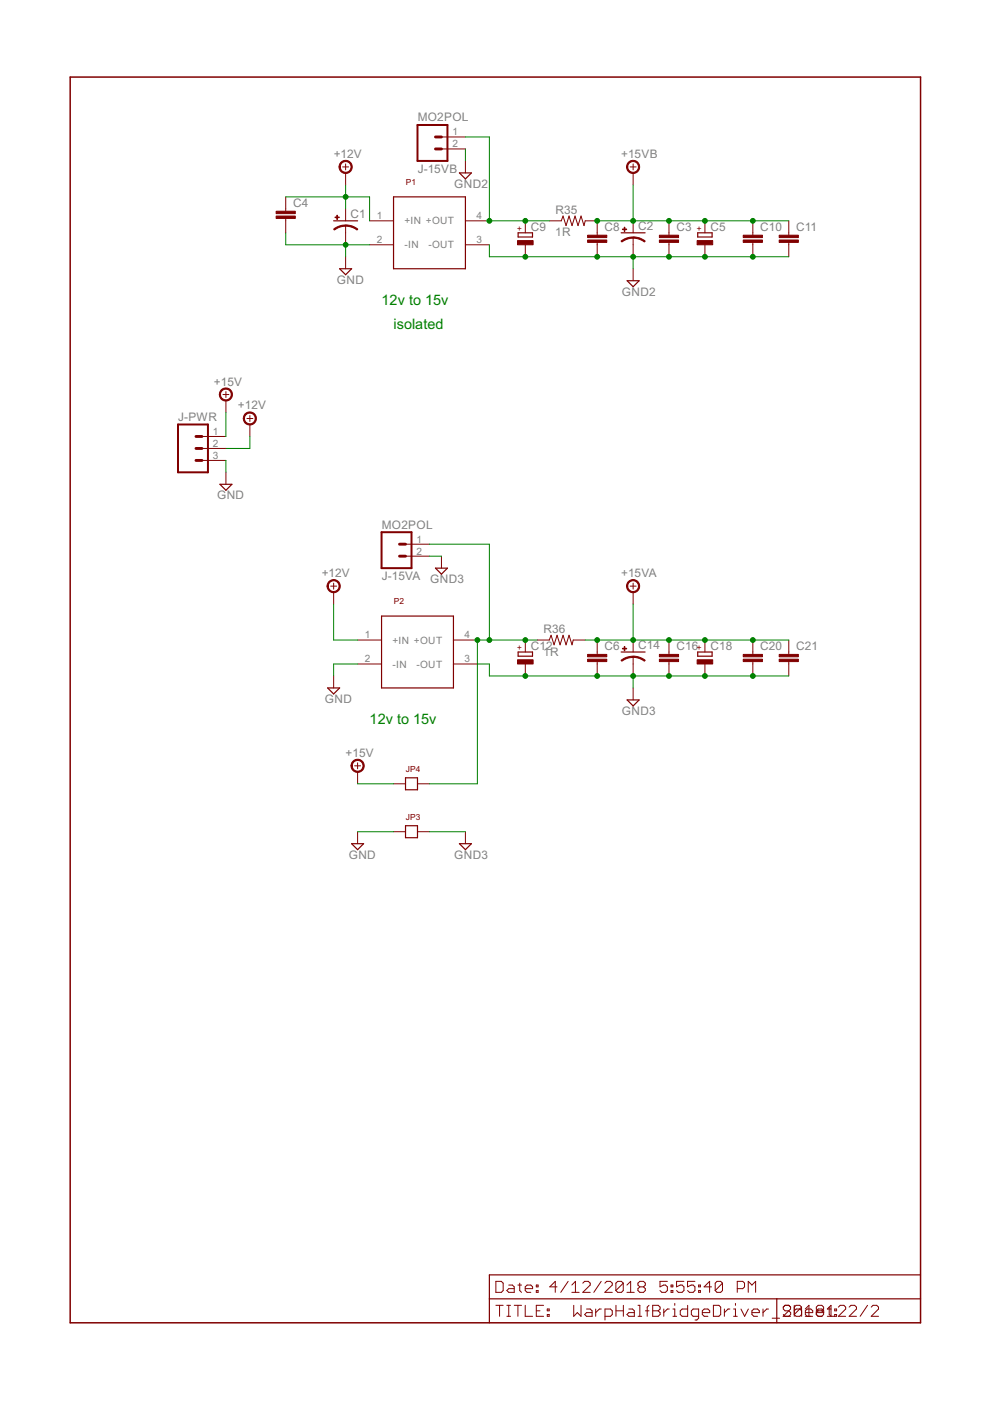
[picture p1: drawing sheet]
<svg xmlns="http://www.w3.org/2000/svg" width="210mm" height="297mm" viewBox="0 0 210 297" stroke-linecap="round" stroke-linejoin="round" font-family="sans-serif">
<g fill="none" stroke="#800000" stroke-width=".25">
<path d="M97.4 36.7h2.5l-1.2 1.2zM70.7 46.8h5.1M72 57h2.5l-1.2 1.3zM83.4 41.7h15.3v15.3h-15.3zM109.9 49.4h3v.8h-3zM131.7 49.4h5.1M133 59.5h2.5l-1.3 1.3zM147.9 49.4h3.1v.8h-3.1zM46.6 102.7h2.6l-1.3 1.2zM80.9 130.6h15.2v15.3h-15.2zM92.3 120.5h2.6l-1.3 1.2zM109.9 138.2h3v.9h-3z"/>
<path d="M131.7 138.2h5.1M147.9 138.2h3.1v.9h-3.1zM69.5 145.9h2.5l-1.3 1.2zM133 148.4h2.5l-1.3 1.3zM74.5 178.9h2.6l-1.3 1.2zM86 175.1h2.5v2.5h-2.5zM86 164.9h2.5v2.5h-2.5zM97.4 178.9h2.5l-1.2 1.2zM103.8 275.4h91.4M164.7 275.4v5.1M195.2 270.3h-91.4v10.2"/>
</g>
<g fill="none" stroke="#800000" stroke-width=".21">
<path d="M72.6 35.4h1.3M73.3 34.8v1.2M73.3 36.7v2.5M93.6 29h5.1M93.6 31.6h5.1M98.7 34.1v2.6M133.6 35.4h1.3M134.2 34.8v1.2M134.2 36.7v2.5M60.6 41.7v3.1M60.6 46.3v3.1M73.3 44.3v2.5"/>
<path d="M73.3 47.8v4.1M73.3 54.4v2.6M78.4 46.8h5M78.4 51.9h5M98.7 46.8h5.1M98.7 51.9h5.1M111.4 46.8v2.6M111.4 51.9v2.5M116.5 46.8h2.5l.4-1 .6 2 .6-2 .7 2 .6-2 .7 2 .6-2 .6 2 .3-1h2.5v3.1M126.6 51.4v3M134.2 46.8v2.6M134.2 50.4v4"/>
<path d="M134.2 57v2.5M141.8 46.8v3.1M141.8 51.4v3M149.5 46.8v2.6M149.5 51.9v2.5M159.6 46.8v3.1M159.6 51.4v3M167.2 46.8v3.1M167.2 51.4v3M42.8 92.5h5.1M42.8 95.1h5.1M42.8 97.6h5.1"/>
<path d="M47.3 83.7h1.2M47.9 83v1.3M47.9 84.9v2.6M52.3 88.7h1.3M53 88.1v1.3M53 90v2.5M47.9 100.1v2.6M86 115.4h5.1M86 117.9h5.1M93.6 117.9v2.6M70.1 124.3h1.3M70.7 123.6v1.3"/>
<path d="M70.7 125.5v2.6M75.8 135.7h5.1M96.1 135.7h5.1M111.4 135.7v2.5M113.9 135.7h2.6l.3-1 .7 2 .6-2 .6 2 .7-2 .6 2 .6-2 .7 2 .2-1h2.6M126.6 135.7v3M133.6 124.3h1.3M134.2 123.6v1.3M134.2 125.5v2.6M134.2 135.7v2.5M134.2 139.3v4M141.8 135.7v3"/>
<path d="M149.5 135.7v2.5M159.6 135.7v3M167.2 135.7v3M70.7 143.3v2.6M75.8 140.8h5.1M96.1 140.8h5.1M111.4 140.8v2.5M126.6 140.3v3M134.2 145.9v2.5M141.8 140.3v3M149.5 140.8v2.5M159.6 140.3v3"/>
<path d="M167.2 140.3v3M75.2 162.4h1.3M75.8 161.7v1.3M75.8 163.6v2.6M75.8 176.3v2.6M83.4 176.3h2.6M83.4 166.2h2.6M88.5 176.3h2.6M88.5 166.2h2.6M98.7 176.3v2.6M105.1 271.7h1.2l.4 .4v1.5l-.4 .4h-1.2zM105.1 276.8h1.6"/>
<path d="M105.9 276.8v2.3M107.5 276.8h.7M107.5 279.1h.7M107.9 272.5h.7l.4 .3v1.2h-1.1l-.4-.4 .4-.4h1.1M107.9 276.8v2.3M109 276.8h1.6M109.8 272.5h.8M109.8 276.8v2.3M110.2 272.1v1.5l.4 .4M111.4 273.2h1.5v-.4l-.4-.3h-.7l-.4 .3v.8l.4 .4h.7M111.4 276.8v2.3h1.5M113.7 273.6h.4v.4h-.4z"/>
<path d="M113.7 272.5h.4v.3h-.4zM113.7 277.9h.8M115.3 276.8h-1.6v2.3h1.6M116 277.5h.4v.4h-.4zM116 278.7h.4v.4h-.4zM118.1 272.8h-1.5l1.1-1.1v2.3M120.5 271.7l-1.6 2.3M121.2 274h1.6M121.2 272.5l.8-.8v2.3M121.6 276.8v2.3l.8-.8 .8 .8v-2.3M123.6 272.1l.4-.4h.7l.4 .4v.4l-1.5 1.5h1.5M124.4 277.5h.7l.4 .4v1.2h-1.1l-.4-.4 .4-.4h1.1"/>
<path d="M126.3 277.5v1.6M127.5 271.7l-1.6 2.3M127.5 277.5h-.4l-.8 .8M128.2 272.1l.4-.4h.8l.4 .4v.4l-1.6 1.5h1.6M128.3 279.1h1.1l.4-.4v-.8l-.4-.4h-1.1v2.4M130.6 277.9h1.6M130.6 276.8v2.3M132.1 272.1v1.5l-.3 .4h-.8l-.4-.4M132.1 272.1l-.3-.4h-.8l-.4 .4v1.5M132.1 272.1l-1.5 1.5M132.2 276.8v2.3M132.9 274h1.6"/>
<path d="M132.9 272.5l.8-.8v2.3M133.3 277.5h.8l.4 .4v1.2h-1.2l-.4-.4 .4-.4h1.2M135.3 276.8h.4v2.3M135.3 279.1h.8M135.7 272.8l-.4 .4v.4l.4 .4h.7l.4-.4v-.4l-.4-.4M135.7 272.8l-.4-.3v-.4l.4-.4h.7l.4 .4v.4l-.4 .3M135.7 272.8h.7M136.8 277.9h.8M137.6 276.8l-.4 .3v2M138.4 276.8h1.2l.4 .3v.4l-.4 .4 .4 .4v.4l-.4 .4h-1.2zM138.4 277.9h1.2M140.7 277.5v1.6"/>
<path d="M141.5 271.7h-1.6v1.1l.8-.3h.4l.4 .3v.8l-.4 .4h-.8l-.4-.4M141.9 277.5h-.4l-.8 .8M142.3 273.6h.4v.4h-.4zM142.3 272.5h.4v.3h-.4zM142.7 279.1h.8M142.7 277.5h.4v1.6M143.1 276.4v.4M145 271.7h-1.6v1.1l.8-.3h.4l.4 .3v.8l-.4 .4h-.8l-.4-.4M145.8 276.8v2.3h-1.2l-.4-.4v-.8l.4-.4h1.2M147.3 271.7h-1.5v1.1l.8-.3h.4l.3 .3v.8l-.3 .4h-.8l-.4-.4M148.1 273.6h.4v.4h-.4zM148.1 272.5h.4v.3h-.4z"/>
<path d="M148.1 279.1h-1.1l-.4-.4v-.8l.4-.4h1.1v2l-.4 .4h-.3M148.9 278.3h1.6v-.4l-.4-.4h-.8l-.4 .4v.8l.4 .4h.8M150.9 272.8h-1.6l1.2-1.1v2.3M151.3 276.8h1.1l.4 .3v1.6l-.4 .4h-1.1zM153.2 272.1v1.5l-.4 .4h-.8l-.4-.4M153.2 272.1l-.4-.4h-.8l-.4 .4v1.5M153.2 272.1l-1.6 1.5M153.6 277.5v1.6M154.7 277.5h-.3l-.8 .8M155.5 279.1h.8M155.5 277.5h.4v1.6M155.9 276.4v.4"/>
<path d="M156.3 273.2h1.2l.4-.4v-.7l-.4-.4h-1.2v2.3M157.1 277.5l.8 1.6 .8-1.6M158.6 274v-2.3l.8 .8 .8-.8v2.3M159.4 278.3h1.6v-.4l-.4-.4h-.8l-.4 .4v.8l.4 .4h.8M161.8 277.5v1.6M162.9 277.5h-.3l-.8 .8M163.7 279.5h1.6M166.1 278.7l.4 .4M167.2 276.8l.4 .3M167.2 276.8h-.7l-.4 .3v.4l.4 .4h.7l.4 .4v.4l-.4 .4M167.2 276.8l.4 .3v.4l-1.5 1.6h1.5M168.4 277.1l.4-.3h.8l.3 .3"/>
<path d="M168.4 276.8v2.3M168.4 277.9l.4-.4h.8l.4 .4v1.2M169.9 277.1v1.6l-.3 .4h-.8l-.4-.4zM170.7 279.1h1.6M170.7 277.5l.8-.7v2.3M170.8 278.3h1.5v-.4l-.4-.4h-.8l-.3 .4v.8l.3 .4M173.1 278.7l.4 .4h.8M173.1 278.7l.4 .4M173.5 277.9l-.4-.4v-.4l.4-.3h.7l.4 .3v.4l-.4 .4M173.5 277.9h.7M173.5 277.9l-.4 .4h1.5v-.4l-.3-.4h-.8l-.4 .4v.8M174.2 277.9l.4 .4v.4l-.4 .4"/>
<path d="M175.4 279.1h2v-.4h-.4v.4M175.4 277.5h.8M175.8 277.1v1.6l.4 .4v-2.3l-.8 .7M177 277.5h.4v.4h-.4zM177.8 277.1l.3-.3h.8l.4 .3v.4l-1.5 1.6h1.5M180 277.1l.4-.3h.8l.4 .3v.4l-1.6 1.6h1.6M183.9 276.8l-1.5 2.3M184.7 277.1l.4-.3h.8l.4 .3v.4l-1.6 1.6h1.6"/>
</g>
<path d="M14.9 16.3h180.3v264.2h-180.3z" fill="none" stroke="#800000" stroke-width=".32"/>
<g fill="#800000" stroke="#800000" stroke-width=".21">
<path d="M72.3 34.4a1.4 1.4 0 0 1 2.2 .3 1.4 1.4 0 0 1-.8 2 1.4 1.4 0 0 1-1.8-1.3h.2a1.15 1.15 0 0 1 1.6-1.1 1.15 1.15 0 0 1 .3 1.9 1.15 1.15 0 0 1-1.8-.5l-.1-.3h-.2z" fill-rule="evenodd"/>
<path d="M134.2 50.2l1.4 .2 1.2 .7-.2 .2-1.3-.7-1.1-.1z" fill-rule="evenodd"/>
<path d="M131.7 51.1l1.2-.6 1.3-.3v.3l-1 .1-1.4 .7z" fill-rule="evenodd"/>
<path d="M73.3 47.7h.3a3.9 3.9 0 0 1 2.3 .9l-.2 .2-1.4-.7-1-.2z" fill-rule="evenodd"/>
<path d="M70.7 48.6l1.2-.7 1.4-.2v.3l-1 .1-1.4 .7z" fill-rule="evenodd"/>
<path d="M51.9 87.8a1.4 1.4 0 0 1 2.3 .1 1.4 1.4 0 0 1-.8 2.1 1.4 1.4 0 0 1-1.8-1.3h.2a1.14 1.14 0 0 1 1.7-.9 1.14 1.14 0 0 1 .2 1.9 1.14 1.14 0 0 1-1.8-.7l-.1-.3h-.2z" fill-rule="evenodd"/>
<path d="M46.9 82.7a1.4 1.4 0 0 1 2.2 .2 1.4 1.4 0 0 1-.8 2.1 1.4 1.4 0 0 1-1.8-1.3h.3a1.14 1.14 0 0 1 1.6-1 1.14 1.14 0 0 1 .2 1.9 1.14 1.14 0 0 1-1.8-.7v-.2h-.3z" fill-rule="evenodd"/>
<path d="M133.2 34.4a1.4 1.4 0 0 1 2.2 .2 1.4 1.4 0 0 1-.8 2.1 1.4 1.4 0 0 1-1.8-1.3h.3a1.14 1.14 0 0 1 1.7-1 1.14 1.14 0 0 1 .1 2 1.14 1.14 0 0 1-1.8-.7v-.3h-.3z" fill-rule="evenodd"/>
<path d="M69.7 123.3a1.4 1.4 0 0 1 2.2 .3 1.4 1.4 0 0 1-.8 2 1.4 1.4 0 0 1-1.8-1.3h.3a1.15 1.15 0 0 1 1.6-1.1 1.15 1.15 0 0 1 .3 1.9 1.15 1.15 0 0 1-1.9-.5v-.3h-.3z" fill-rule="evenodd"/>
<path d="M134.2 139.1l1.4 .2 1.2 .7-.2 .2-1.3-.7-1.1-.1z" fill-rule="evenodd"/>
<path d="M131.7 140l1.2-.7 1.3-.2v.3l-1 .1-1.4 .7z" fill-rule="evenodd"/>
<path d="M133.2 123.3a1.4 1.4 0 0 1 2.2 .2 1.4 1.4 0 0 1-.8 2.1 1.4 1.4 0 0 1-1.8-1.3h.3a1.14 1.14 0 0 1 1.7-1 1.14 1.14 0 0 1 .1 2 1.14 1.14 0 0 1-1.8-.7v-.3h-.3z" fill-rule="evenodd"/>
<path d="M74.8 161.4a1.4 1.4 0 0 1 2.2 .3 1.4 1.4 0 0 1-.8 2 1.4 1.4 0 0 1-1.8-1.3h.3a1.15 1.15 0 0 1 1.6-1.1 1.15 1.15 0 0 1 .3 1.9 1.15 1.15 0 0 1-1.9-.6v-.2h-.3z" fill-rule="evenodd"/>
</g>
<g fill="#800000" stroke="#800000" stroke-width=".21">
<path d="M132 48.6h.9v.1h-.9z"/>
<path d="M132.4 48.2h.1v.9h-.1z"/>
<path d="M71 46h.9v.1h-.9z"/>
<path d="M71.4 45.6h.1v.9h-.1z"/>
<path d="M139.8 50.9h4.1v.5h-4.1z"/>
<path d="M139.8 49.9h4.1v.5h-4.1z"/>
<path d="M58.5 45.8h4.1v.5h-4.1z"/>
<path d="M58.5 44.8h4.1v.5h-4.1z"/>
<path d="M147.8 51h3.3v.9h-3.3z"/>
<path d="M157.6 50.9h4v.5h-4z"/>
<path d="M157.6 49.9h4v.5h-4z"/>
<path d="M165.2 50.9h4.1v.5h-4.1z"/>
<path d="M165.2 49.9h4.1v.5h-4.1z"/>
<path d="M132 137.5h.9v.1h-.9z"/>
<path d="M132.4 137.1h.1v.9h-.1z"/>
<path d="M139.8 139.8h4.1v.5h-4.1z"/>
<path d="M139.8 138.7h4.1v.6h-4.1z"/>
<path d="M147.8 139.9h3.3v.9h-3.3z"/>
<path d="M157.6 139.8h4v.5h-4z"/>
<path d="M157.6 138.7h4v.6h-4z"/>
<path d="M165.2 139.8h4.1v.5h-4.1z"/>
<path d="M165.2 138.7h4.1v.6h-4.1z"/>
<path d="M124.6 139.8h4.1v.5h-4.1z"/>
<path d="M124.6 138.7h4.1v.6h-4.1z"/>
<path d="M124.6 50.9h4.1v.5h-4.1z"/>
<path d="M124.6 49.9h4.1v.5h-4.1z"/>
<path d="M109.7 51h3.3v.9h-3.3z"/>
<path d="M109.7 139.9h3.3v.9h-3.3z"/>
</g>
<path d="M88.5 26.5h6.4v7.6h-6.4zM37.7 90h6.4v10.1h-6.4zM80.9 112.8h6.3v7.7h-6.3z" fill="none" stroke="#800000" stroke-width=".42"/>
<path d="M92.3 31.6h1.3M92.3 29h1.3M41.6 92.5h1.2M41.6 95.1h1.2M41.6 97.6h1.2M84.7 117.9h1.3M84.7 115.4h1.3" fill="none" stroke="#800000" stroke-width=".61"/>
<g fill="none" stroke="#008000" stroke-width=".21">
<path d="M73.3 39.2v5.1M98.7 29h5.1v17.8h12.7M98.7 31.6v2.5M134.2 39.2v7.6M60.6 49.4v2.5h17.8M60.6 41.7h17.8v5.1M73.3 51.9v2.5M103.8 51.9v2.5h63.4M126.6 46.8h40.6M134.2 54.4v2.6M47.9 87.5v5M47.9 97.6v2.5"/>
<path d="M53 92.5v2.6h-5.1M91.1 115.4h12.7v20.3M91.1 117.9h2.5M70.7 128.1v7.6h5.1M113.9 135.7h-12.7v30.5h-10.1M124.1 135.7h43.1M134.2 128.1v7.6M75.8 140.8h-5.1v2.5M101.2 140.8h2.6v2.5h63.4M134.2 143.3v2.6M75.8 176.3h7.6M75.8 166.2h7.6"/>
<path d="M91.1 176.3h7.6"/>
</g>
<g fill="#008000" stroke="#008000" stroke-width=".21">
<circle cx="73.3" cy="51.9" r=".51"/>
<circle cx="73.3" cy="41.7" r=".51"/>
<circle cx="134.2" cy="54.4" r=".51"/>
<circle cx="141.8" cy="54.4" r=".51"/>
<circle cx="149.5" cy="54.4" r=".51"/>
<circle cx="159.6" cy="54.4" r=".51"/>
<circle cx="126.6" cy="54.4" r=".51"/>
<circle cx="111.4" cy="54.4" r=".51"/>
<circle cx="134.2" cy="46.8" r=".51"/>
<circle cx="141.8" cy="46.8" r=".51"/>
<circle cx="149.5" cy="46.8" r=".51"/>
<circle cx="159.6" cy="46.8" r=".51"/>
<circle cx="126.6" cy="46.8" r=".51"/>
<circle cx="134.2" cy="135.7" r=".51"/>
<circle cx="141.8" cy="135.7" r=".51"/>
<circle cx="149.5" cy="135.7" r=".51"/>
<circle cx="159.6" cy="135.7" r=".51"/>
<circle cx="126.6" cy="135.7" r=".51"/>
<circle cx="134.2" cy="143.3" r=".51"/>
<circle cx="141.8" cy="143.3" r=".51"/>
<circle cx="149.5" cy="143.3" r=".51"/>
<circle cx="159.6" cy="143.3" r=".51"/>
<circle cx="126.6" cy="143.3" r=".51"/>
<circle cx="111.4" cy="143.3" r=".51"/>
<circle cx="103.8" cy="46.8" r=".51"/>
<circle cx="111.4" cy="46.8" r=".51"/>
<circle cx="101.2" cy="135.7" r=".51"/>
<circle cx="111.4" cy="135.7" r=".51"/>
<circle cx="103.8" cy="135.7" r=".51"/>
</g>
<g font-size="3.4" fill="#008000">
<text x="80.9" y="64.6">12v to 15v</text>
<text x="83.4" y="69.7">isolated</text>
<text x="78.4" y="153.5">12v to 15v</text>
</g>
<g font-size="2.8" fill="#808080">
<text x="88.6" y="25.7">MO2POL</text>
<text x="70.7" y="33.5">+12V</text>
<text x="131.7" y="33.5">+15VB</text>
<text x="88.6" y="36.7">J-15VB</text>
<text x="96.3" y="39.8">GND2</text>
<text x="62.2" y="43.9">C4</text>
<text x="74.3" y="46.2">C1</text>
<text x="117.8" y="45.3">R35</text>
<text x="112.6" y="48.9">C9</text>
<text x="117.7" y="50.1">1R</text>
<text x="128.2" y="49">C8</text>
<text x="135.3" y="48.7">C2</text>
<text x="143.4" y="49">C3</text>
<text x="150.7" y="48.9">C5</text>
<text x="161.2" y="49">C10</text>
<text x="168.8" y="49">C11</text>
<text x="71.4" y="60.2">GND</text>
<text x="131.9" y="62.7">GND2</text>
<text x="45.4" y="81.7">+15V</text>
<text x="37.8" y="89.2">J-PWR</text>
<text x="50.4" y="86.8">+12V</text>
<text x="46" y="105.9">GND</text>
<text x="80.9" y="112.1">MO2POL</text>
<text x="68.2" y="122.4">+12V</text>
<text x="80.9" y="123">J-15VA</text>
<text x="91.2" y="123.6">GND3</text>
<text x="131.7" y="122.4">+15VA</text>
<text x="112.6" y="137.8">C12</text>
<text x="115.2" y="134.2">R36</text>
<text x="128.2" y="137.9">C6</text>
<text x="135.3" y="137.6">C14</text>
<text x="143.4" y="137.9">C16</text>
<text x="150.7" y="137.8">C18</text>
<text x="161.2" y="137.9">C20</text>
<text x="168.8" y="137.9">C21</text>
<text x="115.2" y="139">1R</text>
<text x="68.9" y="149">GND</text>
<text x="131.9" y="151.6">GND3</text>
<text x="73.3" y="160.5">+15V</text>
<text x="74" y="182.1">GND</text>
<text x="96.3" y="182.1">GND3</text>
</g>
<g font-size="2.4" fill="#808080">
<text x="95.9" y="28.7">1</text>
<text x="95.9" y="31.2">2</text>
<text x="79.9" y="46.5">1</text>
<text x="85.8" y="47.6">+IN +OUT</text>
<text x="101" y="46.5">4</text>
<text x="79.9" y="51.5">2</text>
<text x="85.8" y="52.7">-IN</text>
<text x="90.8" y="52.7">-OUT</text>
<text x="101" y="51.5">3</text>
<text x="45.1" y="92.2">1</text>
<text x="45.1" y="94.7">2</text>
<text x="45.1" y="97.3">3</text>
<text x="88.3" y="115">1</text>
<text x="88.3" y="117.6">2</text>
<text x="77.4" y="135.3">1</text>
<text x="83.2" y="136.5">+IN +OUT</text>
<text x="98.5" y="135.3">4</text>
<text x="77.4" y="140.4">2</text>
<text x="83.2" y="141.5">-IN</text>
<text x="88.3" y="141.5">-OUT</text>
<text x="98.5" y="140.4">3</text>
</g>
<g font-size="2" fill="#800000">
<text x="86" y="39.2">P1</text>
<text x="110.8" y="49" transform="rotate(-90 110.8 49)">+</text>
<text x="148.9" y="49" transform="rotate(-90 148.9 49)">+</text>
<text x="83.5" y="128.1">P2</text>
<text x="110.8" y="137.8" transform="rotate(-90 110.8 137.8)">+</text>
<text x="148.9" y="137.8" transform="rotate(-90 148.9 137.8)">+</text>
<text x="86" y="163.6">JP4</text>
<text x="86" y="173.8">JP3</text>
</g>
</svg>
